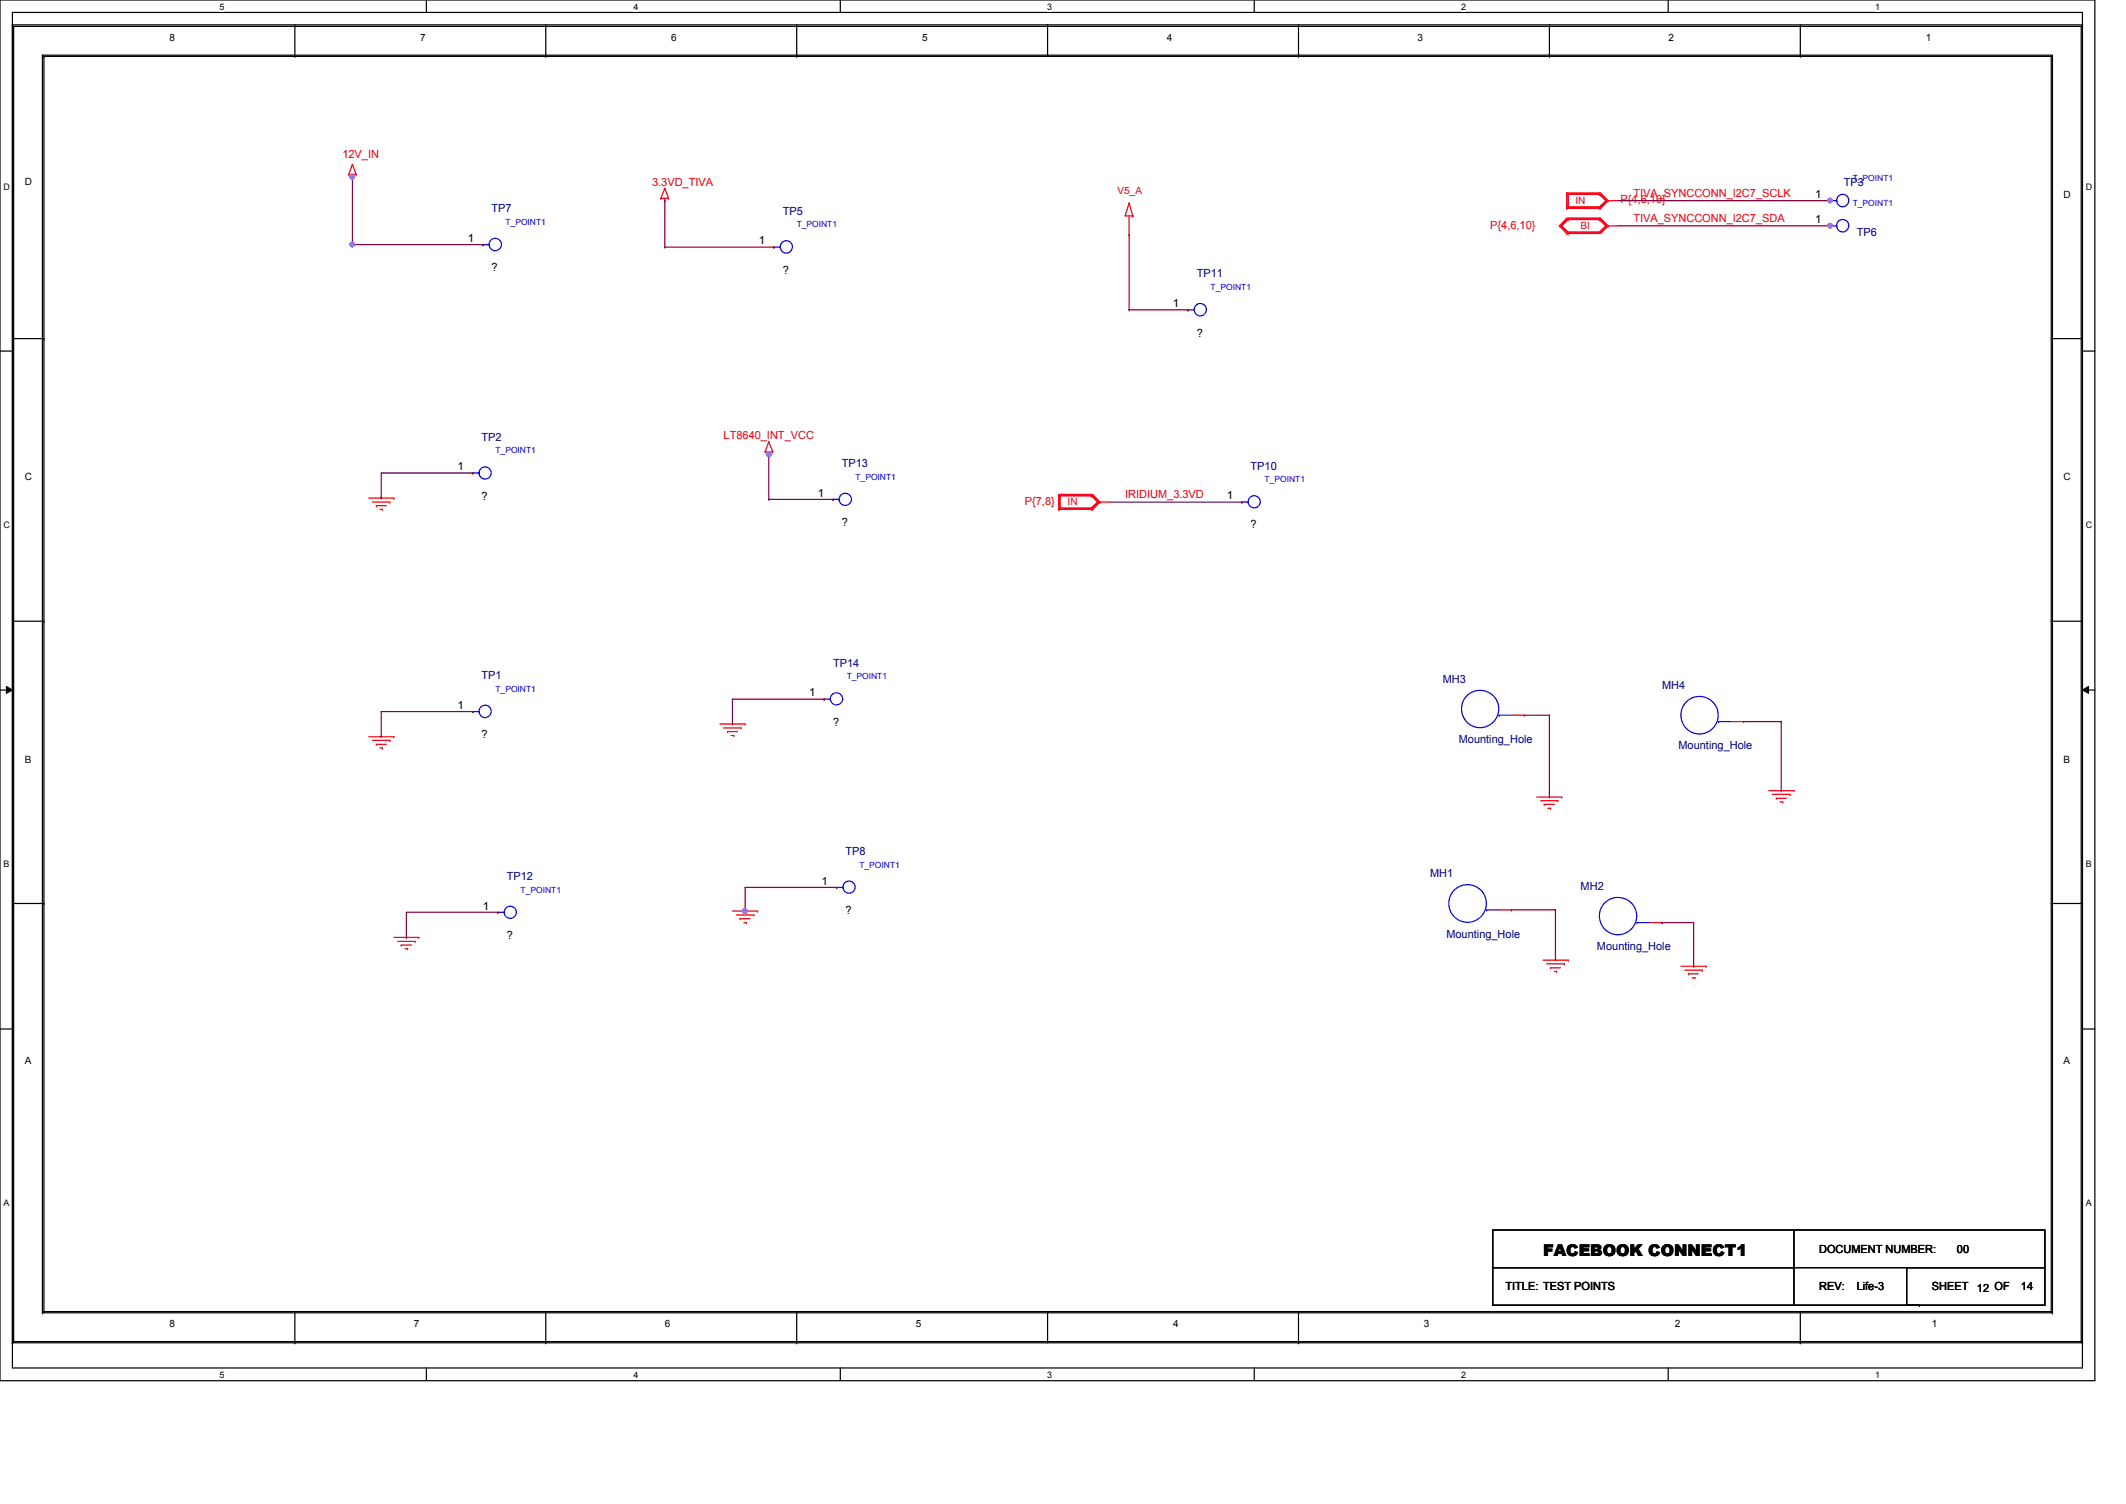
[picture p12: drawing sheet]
<svg xmlns="http://www.w3.org/2000/svg" width="297mm" height="210mm" viewBox="0 0 297 210" stroke-linecap="round" stroke-linejoin="round" font-family="sans-serif">
<path d="M0 0h292.7v192.8h-292.7zM1.7 1.7h289.2v189.3h-289.2z" fill="none" stroke="#000" stroke-width=".17"/>
<g fill="#fff">
<path d="M30.6 .2h.7v1.4h-.7z"/>
<path d="M30.6 191.2h.7v1.4h-.7z"/>
</g>
<path d="M59.6 0v1.7M59.6 191v1.7" fill="none" stroke="#000" stroke-width=".17"/>
<g fill="#fff">
<path d="M88.5 .2h.7v1.4h-.7z"/>
<path d="M88.5 191.2h.7v1.4h-.7z"/>
</g>
<path d="M117.4 0v1.7M117.4 191v1.7" fill="none" stroke="#000" stroke-width=".17"/>
<g fill="#fff">
<path d="M146.3 .2h.7v1.4h-.7z"/>
<path d="M146.3 191.2h.7v1.4h-.7z"/>
</g>
<path d="M175.2 0v1.7M175.2 191v1.7" fill="none" stroke="#000" stroke-width=".17"/>
<g fill="#fff">
<path d="M204.1 .2h.7v1.4h-.7z"/>
<path d="M204.1 191.2h.7v1.4h-.7z"/>
</g>
<path d="M233 0v1.7M233 191v1.7" fill="none" stroke="#000" stroke-width=".17"/>
<g fill="#fff">
<path d="M262 .2h.6v1.4h-.6z"/>
<path d="M262 191.2h.6v1.4h-.6z"/>
<path d="M.5 25.4h.9v1.4h-.9z"/>
<path d="M291.4 25.4h.9v1.4h-.9z"/>
<path d="M.5 72.6h.9v1.4h-.9z"/>
<path d="M291.4 72.6h.9v1.4h-.9z"/>
</g>
<path d="M0 49h1.7M290.9 49h1.8" fill="none" stroke="#000" stroke-width=".17"/>
<g fill="#fff">
<path d="M.5 120h.8v1.4h-.8z"/>
<path d="M291.4 120h.8v1.4h-.8z"/>
</g>
<path d="M0 96.4h1.7M290.9 96.4h1.8" fill="none" stroke="#000" stroke-width=".17"/>
<path d="M.9 95.8l.8 .6-.8 .4zM290.9 96.4l.9-.6v1z" fill="#000"/>
<path d="M.9 95.8l.8 .6-.8 .4zM290.9 96.4l.9-.6v1z" fill="none" stroke="#000" stroke-width=".14"/>
<g fill="#fff">
<path d="M.5 167.3h.8v1.4h-.8z"/>
<path d="M291.4 167.3h.8v1.4h-.8z"/>
</g>
<g fill="none" stroke="#000" stroke-width=".17">
<path d="M1.7 3.5h.1M1.7 3.5h289.2v184M1.7 3.5v184M1.9 3.7h.1M1.9 3.7v183.6M1.9 3.7h288.8v183.6M5.9 7.7h.1M5.9 7.7v175.6M5.9 7.7h280.8v175.6M6.1 7.9h.1M6.1 7.9h280.5v175.2M6.1 7.9v175.2"/>
<path d="M41.2 7.9h.1M41.2 3.5v4.4M76.2 7.9h.1M76.2 3.5v4.4M111.3 7.9h.1M111.3 3.5v4.4M146.3 3.5h.1M146.3 3.5v4.4M181.4 7.9h.1M181.4 3.5v4.4M216.5 7.9h.1M216.5 3.5v4.4"/>
<path d="M251.5 7.9h.1M251.5 3.5v4.4M1.7 47.3h4.4M6.1 47.3h.1M286.6 47.3h4.3M290.9 47.3h.1M1.7 86.7h4.4M6.1 86.7h.1M286.6 86.7h4.3M290.9 86.7h.1M1.7 126.2h4.4M6.1 126.2h.1"/>
<path d="M286.6 126.2h4.3M290.9 126.2h.1M0 143.7h1.7M290.9 143.7h1.8M208.5 171.7h77.2v5.3h-77.2zM208.5 177h42.1v5.2h-42.1zM250.6 171.7h.1M250.6 171.7v5.3M266.4 177h19.3v5.2h-19.3zM1.7 187.5h.1M1.7 187.5h289.2M1.9 187.3h.1"/>
<path d="M1.9 187.3h288.8M5.9 183.3h.1M5.9 183.3h280.8M6.1 183.1h.1M6.1 183.1h280.5M41.2 187.5h.1M41.2 183.1v4.4M76.2 187.5h.1M76.2 183.1v4.4M111.3 187.5h.1M111.3 183.1v4.4M146.3 183.1h.1"/>
<path d="M146.3 183.1v4.4M181.4 187.5h.1M181.4 183.1v4.4M250.6 182.2h17.5M251.5 187.5h.1M251.5 183.1v4.4M268.1 182.2h.1M286.6 183.1h.1M286.7 183.3h.1M290.7 187.3h.1M290.9 187.5h.1"/>
</g>
<g fill="none" stroke="#f00" stroke-width=".17">
<path d="M48.7 24.3h.1M48.7 24.3h1M49.2 24.7h.1M49.2 22.9h.1M49.2 24.3v.4M49.2 22.9l-.5 1.4M49.2 22.9l.5 1.4M49.7 24.3h.1M67.5 34.2h.1M92.3 27.7h.1M92.3 27.7h1.1M92.9 28h.1"/>
<path d="M92.9 26.3h.1M92.9 27.7v.3M92.9 26.3l-.6 1.4M92.9 26.3l.5 1.4M93.4 27.7h.1M108.1 34.5h.1M157.7 32.8h.1M157.7 28.4h.1M157.7 30.1v2.7M157.7 28.4l.5 1.7M157.7 28.4l-.5 1.7h1M158.2 30.1h.1"/>
<path d="M217.8 31.5h.1M217.8 31.5l1.1 1.1M218 31.5h.1M218 31.5l1.1 1.1M218 31.5l1.1 .9M218.2 31.5h.1M218.2 31.5l.9 .9M218.9 27h.1M218.9 29.1h.1M218.9 32.6h.1M218.9 30.5h.1M218.9 27h4.7"/>
<path d="M218.9 27v2.1M218.9 29.1h4.7M218.9 30.5h4.7M218.9 30.5l-1.1 1M219.1 27.1h.1M219.1 28.9h.1M219.1 32.6h.1M219.1 30.5h.1M219.1 32.4h.1M219.1 30.6h.1M219.1 27.1h4.3M219.1 27.1v1.8"/>
<path d="M219.1 28.9h4.3M219.1 30.5l-1.1 1M219.1 32.4h4.3M219.1 30.6h4.3M219.1 30.6l-1.1 .9M219.1 30.6l-.9 .9M223.4 27.1h.1M223.4 28.9h.1M223.4 27h.1M223.4 29.1h.1M223.4 30.6h.1M223.4 30.5h.1"/>
<path d="M223.4 27.1l.9 .9M223.4 27.1l1.1 .9M223.4 27l1.1 1M223.4 30.6l.9 .9M223.4 30.6l1.1 .9M223.4 30.5l1.1 1M223.6 27h.1M223.6 29.1h.1M223.6 30.5h.1M223.6 27l1.1 1M223.6 30.5l1.1 1M224.3 28h.1"/>
<path d="M224.3 31.5h.1M224.3 28h1.8M224.3 28l-.9 .9M224.3 31.5l-.9 .9M224.3 31.5h1.8M224.5 28h.1M224.5 31.5h.1M224.5 28l-1.1 1.1M224.5 28l-1.1 .9M224.5 31.5l-1.1 .9M224.5 31.5l-1.1 1.1M224.7 28h.1"/>
<path d="M224.7 31.5h.1M224.7 28l-1.1 1.1M224.7 31.5l-1.1 1.1h-4.7M255.7 28h.1M255.7 31.5h.1M165.9 43.3h.1M51.5 69.6h3.5M52 70.1h2.5M52.6 70.6h.1M52.6 70.6h1.4M53.1 71.1h.3M53.4 71.1h.1"/>
<path d="M54.5 70.1h.1M55 69.6h.1M66 66h.1M106.9 63.1h.1M106.9 63.1h1M107.4 63.4h.1M107.4 61.7h.1M107.4 63.1v.3M107.4 61.7l.5 1.4M107.4 61.7l-.5 1.4M107.9 63.1h.1M116.4 69.7h.1"/>
<path d="M147.9 69h.1M147.9 71.1h.1M147.9 71.1h4.8M147.9 69h4.8M147.9 69v2.1M148.1 69.2h.1M148.1 71h.1M148.1 69.2h4.3M148.1 69.2v1.8M148.1 71h4.3M152.4 69.2h.1M152.4 71h.1"/>
<path d="M152.4 69h.1M152.4 71.1h.1M152.4 69.2l.9 .9M152.4 69.2l1.1 .9M152.4 69l1.1 1.1M152.7 69h.1M152.7 71.1h.1M152.7 69l1 1.1M153.3 70.1h.1M153.3 70.1h1.8M153.3 70.1l-.9 .9M153.5 70.1h.1"/>
<path d="M153.5 70.1l-1.1 1M153.5 70.1l-1.1 .9M153.7 70.1h.1M153.7 70.1l-1 1M173.5 70.1h.1M66 99.4h.1M115.1 97.6h.1M211.2 99.9h1.7M212.9 99.9h.1M51.5 102.9h3.5M52 103.4h2.5M52.6 103.9h.1"/>
<path d="M52.6 103.9h1.4M53.1 104.4h.3M53.4 104.4h.1M54.5 103.4h.1M55 102.9h.1M100.6 101.1h3.5M101.1 101.6h2.4M101.6 102.2h.1M101.6 102.2h1.4M102.2 102.7h.3M102.5 102.7h.1M103.5 101.6h.1"/>
<path d="M104.1 101.1h.1M214.7 111.3h3.5M215.2 111.8h2.4M215.7 112.3h.1M215.7 112.3h1.4M216.2 112.9h.4M216.6 112.9h.1M217.6 111.8h.1M218.2 111.3h.1M241.9 100.8h1.7M243.6 100.8h.1M247.1 110.4h3.5"/>
<path d="M247.6 110.9h2.5M248.2 111.5h.1M248.2 111.5h1.4M248.7 112h.3M249 112h.1M250.1 110.9h.1M250.6 110.4h.1M55 130.9h3.5M55.5 131.4h2.5M56 132h.1M56 132h1.5M56.6 132.5h.3"/>
<path d="M56.9 132.5h.1M58 131.4h.1M58.5 130.9h.1M69.6 127.4h.1M102.3 127.2h3.5M102.9 127.8h2.4M103.4 128.3h.1M103.4 128.3h1.4M103.9 128.8h.4M104.3 128.8h.1M105.3 127.8h.1M105.8 127.2h.1"/>
<path d="M116.9 123.9h.1M209.4 127h1.8M211.2 127h.1M215.6 134.1h3.5M216.1 134.6h2.4M216.6 135.1h.1M216.6 135.1h1.4M217.1 135.6h.4M217.5 135.6h.1M218.5 134.6h.1M219.1 134.1h.1M230.5 128.8h1.7"/>
<path d="M232.2 128.8h.1M234.8 134.9h3.5M235.4 135.5h2.4M235.9 136h.1M235.9 136h1.4M236.4 136.5h.4M236.8 136.5h.1M237.8 135.5h.1M238.3 134.9h.1"/>
</g>
<g fill="none" stroke="#00f" stroke-width=".17">
<path d="M67.5 34.2h.8M68.3 34.2h.1M108.1 34.5h.9M109 34.5h.1M255.7 28h.9M255.7 31.5h.9M256.6 28h.1M256.6 31.5h.1M165.9 43.3h.9M166.8 43.3h.1M66 66h.9M66.9 66h.1"/>
<path d="M116.4 69.7h.8M117.2 69.7h.1M173.5 70.1h.9M174.4 70.1h.1M66 99.4h.9M66.9 99.4h.1M115.1 97.6h.9M116 97.6h.1M209.4 99.9h.1M209.4 99.9h1.8M240.1 100.8h.1M240.1 100.8h1.8"/>
<path d="M69.6 127.4h.8M70.4 127.4h.1M116.9 123.9h.9M117.8 123.9h.1M207.7 127h.1M207.7 127h1.7M228.7 128.8h.1M228.7 128.8h1.8"/>
<circle cx="69.2" cy="34.1" r=".87"/>
<circle cx="109.8" cy="34.5" r=".86"/>
<circle cx="257.4" cy="28" r=".86"/>
<circle cx="257.4" cy="31.5" r=".86"/>
<circle cx="167.7" cy="43.2" r=".86"/>
<circle cx="67.8" cy="66" r=".85"/>
<circle cx="118.1" cy="69.7" r=".86"/>
<circle cx="175.2" cy="70.1" r=".85"/>
<circle cx="67.8" cy="99.3" r=".86"/>
<circle cx="116.9" cy="97.6" r=".86"/>
<circle cx="206.8" cy="99" r="2.61"/>
<circle cx="237.4" cy="99.9" r="2.62"/>
<circle cx="71.3" cy="127.4" r=".85"/>
<circle cx="118.6" cy="123.9" r=".85"/>
<circle cx="205" cy="126.1" r="2.63"/>
<circle cx="226" cy="127.9" r="2.61"/>
</g>
<path d="M92.9 34.5h.1M92.9 34.5h15.2M92.9 28v6.5M108.1 34.5h.1M53.3 69.6h.1M66 66h.1M66 66h-12.7v3.6M107.4 63.4h.1M107.4 63.2v.2" fill="none" stroke="#800040" stroke-width=".17"/>
<circle cx="107.4" cy="63.4" r=".34" fill="#f0f"/>
<circle cx="107.4" cy="63.4" r=".34" fill="none" stroke="#f0f" stroke-width=".17"/>
<g fill="none" stroke="#800040" stroke-width=".17">
<path d="M107.4 69.7h.1M107.4 69.7h9M107.4 63.4v6.3M116.4 69.7h.1M66 99.4h.1M66 99.4h-12.7v3.5M115.1 97.6h.1M115.1 97.6h-12.8v3.5M53.3 102.9h.1M102.3 101.1h.1M56.8 130.9h.1M69.6 127.4h.1"/>
<path d="M69.6 127.4h-12.8v3.5M104.1 127.2h.1M116.9 123.9h.1M116.9 123.9h-12.8v3.3"/>
</g>
<circle cx="104.1" cy="127.2" r=".34" fill="#f0f"/>
<circle cx="104.1" cy="127.2" r=".34" fill="none" stroke="#f0f" stroke-width=".17"/>
<path d="M157.7 32.8v10.5M226.1 28h29.6M255.7 28h.1M157.7 43.3h.1M157.7 43.3h8.2M165.9 43.3h.1M155.1 70.1h18.4M173.5 70.1h.1" fill="none" stroke="#800040" stroke-width=".17"/>
<circle cx="255.7" cy="28" r=".32" fill="#f0f"/>
<circle cx="255.7" cy="28" r=".32" fill="none" stroke="#f0f" stroke-width=".17"/>
<path d="M226.1 31.5h29.6M255.7 31.5h.1" fill="none" stroke="#800040" stroke-width=".17"/>
<circle cx="255.7" cy="31.5" r=".32" fill="#f0f"/>
<circle cx="255.7" cy="31.5" r=".32" fill="none" stroke="#f0f" stroke-width=".17"/>
<g fill="none" stroke="#800040" stroke-width=".17">
<path d="M49.2 24.7h.1M49.2 34.3h.1M49.2 34.2h18.3M49.2 24.3v10M67.5 34.2h.1M255.7 28h.2M255.7 31.5h.2M255.9 28h.1M255.9 31.5h.1M211.2 127h.1M211.2 127h6.1M217.3 127h.1"/>
<path d="M217.3 127v7.1M232.2 128.8h.1M232.2 128.8h4.4v6.1M236.6 134.9h.1"/>
</g>
<circle cx="49.2" cy="34.1" r=".32" fill="#f0f"/>
<circle cx="49.2" cy="34.1" r=".32" fill="none" stroke="#f0f" stroke-width=".17"/>
<circle cx="49.2" cy="24.7" r=".33" fill="#f0f"/>
<circle cx="49.2" cy="24.7" r=".33" fill="none" stroke="#f0f" stroke-width=".17"/>
<path d="M212.9 99.9h3.6M216.5 99.9h.1M216.5 99.9v11.4M216.5 111.3h.1M243.6 100.8h5.2M248.8 100.8h.1M248.8 110.4h.1M248.8 100.8v9.6M104.1 127.4h.1M104.1 127.2v.2" fill="none" stroke="#800040" stroke-width=".17"/>
<circle cx="107.4" cy="63.4" r=".34" fill="#f0f"/>
<circle cx="107.4" cy="63.4" r=".34" fill="none" stroke="#f0f" stroke-width=".17"/>
<circle cx="104.1" cy="127.2" r=".34" fill="#f0f"/>
<circle cx="104.1" cy="127.2" r=".34" fill="none" stroke="#f0f" stroke-width=".17"/>
<circle cx="255.7" cy="28" r=".32" fill="#f0f"/>
<circle cx="255.7" cy="28" r=".32" fill="none" stroke="#f0f" stroke-width=".17"/>
<circle cx="255.7" cy="31.5" r=".32" fill="#f0f"/>
<circle cx="255.7" cy="31.5" r=".32" fill="none" stroke="#f0f" stroke-width=".17"/>
<circle cx="49.2" cy="34.1" r=".32" fill="#f0f"/>
<circle cx="49.2" cy="34.1" r=".32" fill="none" stroke="#f0f" stroke-width=".17"/>
<circle cx="49.2" cy="24.7" r=".33" fill="#f0f"/>
<circle cx="49.2" cy="24.7" r=".33" fill="none" stroke="#f0f" stroke-width=".17"/>
<text font-size="2.2" x="215.6" y="175.4">FACEBOOK CONNECT1</text>
<g font-size="1.6" fill="#f00">
<text x="47.8" y="22.1">12V_IN</text>
<text x="91.1" y="26">3.3VD_TIVA</text>
<text x="226.4" y="28.4">P{4,6,10}</text>
<text x="228.2" y="27.5">TIVA_SYNCCONN_I2C7_SCLK</text>
<text x="208.2" y="31.9">P{4,6,10}</text>
<text x="228.2" y="31">TIVA_SYNCCONN_I2C7_SDA</text>
<text x="101.1" y="61.3">LT8640_INT_VCC</text>
<text x="143.2" y="70.5">P{7,8}</text>
<text x="157.2" y="69.6">IRIDIUM_3.3VD</text>
</g>
<g font-size="1.6" fill="#000080">
<text x="68.7" y="29.6">TP7</text>
<text x="109.3" y="30">TP5</text>
<text x="257.6" y="26">TP3</text>
<text x="259.4" y="33">TP6</text>
<text x="167.2" y="38.7">TP11</text>
<text x="67.3" y="61.6">TP2</text>
<text x="117.6" y="65.2">TP13</text>
<text x="174.7" y="65.6">TP10</text>
<text x="67.3" y="94.8">TP1</text>
<text x="116.4" y="93.1">TP14</text>
<text x="201.5" y="95.4">MH3</text>
<text x="232.2" y="96.2">MH4</text>
<text x="203.8" y="103.8">Mounting_Hole</text>
<text x="234.5" y="104.6">Mounting_Hole</text>
<text x="118.1" y="119.4">TP8</text>
<text x="70.8" y="122.9">TP12</text>
<text x="199.8" y="122.5">MH1</text>
<text x="220.8" y="124.3">MH2</text>
<text x="202.1" y="130.9">Mounting_Hole</text>
<text x="223.1" y="132.7">Mounting_Hole</text>
</g>
<g font-size="1.6">
<text x="253.6" y="27.6">1</text>
<text x="65.4" y="33.8">1</text>
<text x="106" y="34.1">1</text>
<text x="253.6" y="31.2">1</text>
<text x="68.7" y="37.9">?</text>
<text x="109.3" y="38.2">?</text>
<text x="163.8" y="42.9">1</text>
<text x="167.2" y="47">?</text>
<text x="63.9" y="65.7">1</text>
<text x="67.3" y="69.8">?</text>
<text x="114.3" y="69.3">1</text>
<text x="171.4" y="69.7">1</text>
<text x="117.6" y="73.4">?</text>
<text x="174.7" y="73.8">?</text>
<text x="63.9" y="99">1</text>
<text x="113" y="97.2">1</text>
<text x="116.4" y="101.3">?</text>
<text x="67.3" y="103.1">?</text>
<text x="114.8" y="123.5">1</text>
<text x="67.4" y="127">1</text>
<text x="70.8" y="131.1">?</text>
<text x="118.1" y="127.6">?</text>
<text x="254.1" y="174.9">DOCUMENT NUMBER:</text>
<text x="273.4" y="174.9">00</text>
<text x="210.3" y="180.2">TITLE: TEST POINTS</text>
<text x="254.1" y="180.2">REV:</text>
<text x="259.4" y="180.2">Life-3</text>
<text x="269.9" y="180.2">SHEET</text>
<text x="276.2" y="180.4">12 OF</text>
<text x="282.3" y="180.2">14</text>
</g>
<g font-size="1.4">
<text x="23.7" y="5.7">8</text>
<text x="58.7" y="5.7">7</text>
<text x="93.8" y="5.7">6</text>
<text x="128.8" y="5.7">5</text>
<text x="163" y="5.7">4</text>
<text x="198" y="5.7">3</text>
<text x="233.1" y="5.7">2</text>
<text x="269" y="5.7">1</text>
<text x="3.5" y="25.8">D</text>
<text x="288.3" y="27.6">D</text>
<text x="3.5" y="67">C</text>
<text x="288.3" y="67">C</text>
<text x="3.5" y="106.5">B</text>
<text x="288.3" y="106.5">B</text>
<text x="3.5" y="148.5">A</text>
<text x="288.3" y="148.5">A</text>
<text x="23.7" y="185.3">8</text>
<text x="57.8" y="185.3">7</text>
<text x="92.9" y="185.3">6</text>
<text x="127.9" y="185.3">5</text>
<text x="163.9" y="185.3">4</text>
<text x="198.9" y="185.3">3</text>
<text x="234" y="185.3">2</text>
<text x="269.9" y="185.3">1</text>
</g>
<g font-size="1.4" fill="#f00">
<text x="156.1" y="27.1">V5_A</text>
<text x="220.1" y="28.4">IN</text>
<text x="220.8" y="32">BI</text>
<text x="149.1" y="70.5">IN</text>
</g>
<g font-size="1.3">
<text x="30.6" y="1.4">5</text>
<text x="88.5" y="1.4">4</text>
<text x="146.3" y="1.4">3</text>
<text x="204.1" y="1.4">2</text>
<text x="262" y="1.4">1</text>
<text x=".5" y="26.5">D</text>
<text x="291.4" y="26.5">D</text>
<text x=".5" y="73.8">C</text>
<text x="291.4" y="73.8">C</text>
<text x=".5" y="121.1">B</text>
<text x="291.4" y="121.1">B</text>
<text x=".5" y="168.4">A</text>
<text x="291.4" y="168.4">A</text>
<text x="30.6" y="192.4">5</text>
<text x="88.5" y="192.4">4</text>
<text x="146.3" y="192.4">3</text>
<text x="204.1" y="192.4">2</text>
<text x="262" y="192.4">1</text>
</g>
<g font-size="1.2" fill="#00f">
<text x="258.8" y="25.3">T_POINT1</text>
<text x="258.8" y="28.8">T_POINT1</text>
<text x="70.6" y="31.4">T_POINT1</text>
<text x="111.3" y="31.7">T_POINT1</text>
<text x="169.1" y="40.5">T_POINT1</text>
<text x="69.2" y="63.3">T_POINT1</text>
<text x="119.5" y="67">T_POINT1</text>
<text x="176.7" y="67.4">T_POINT1</text>
<text x="118.3" y="94.9">T_POINT1</text>
<text x="69.2" y="96.6">T_POINT1</text>
<text x="72.7" y="124.6">T_POINT1</text>
<text x="120.1" y="121.2">T_POINT1</text>
</g>
</svg>
